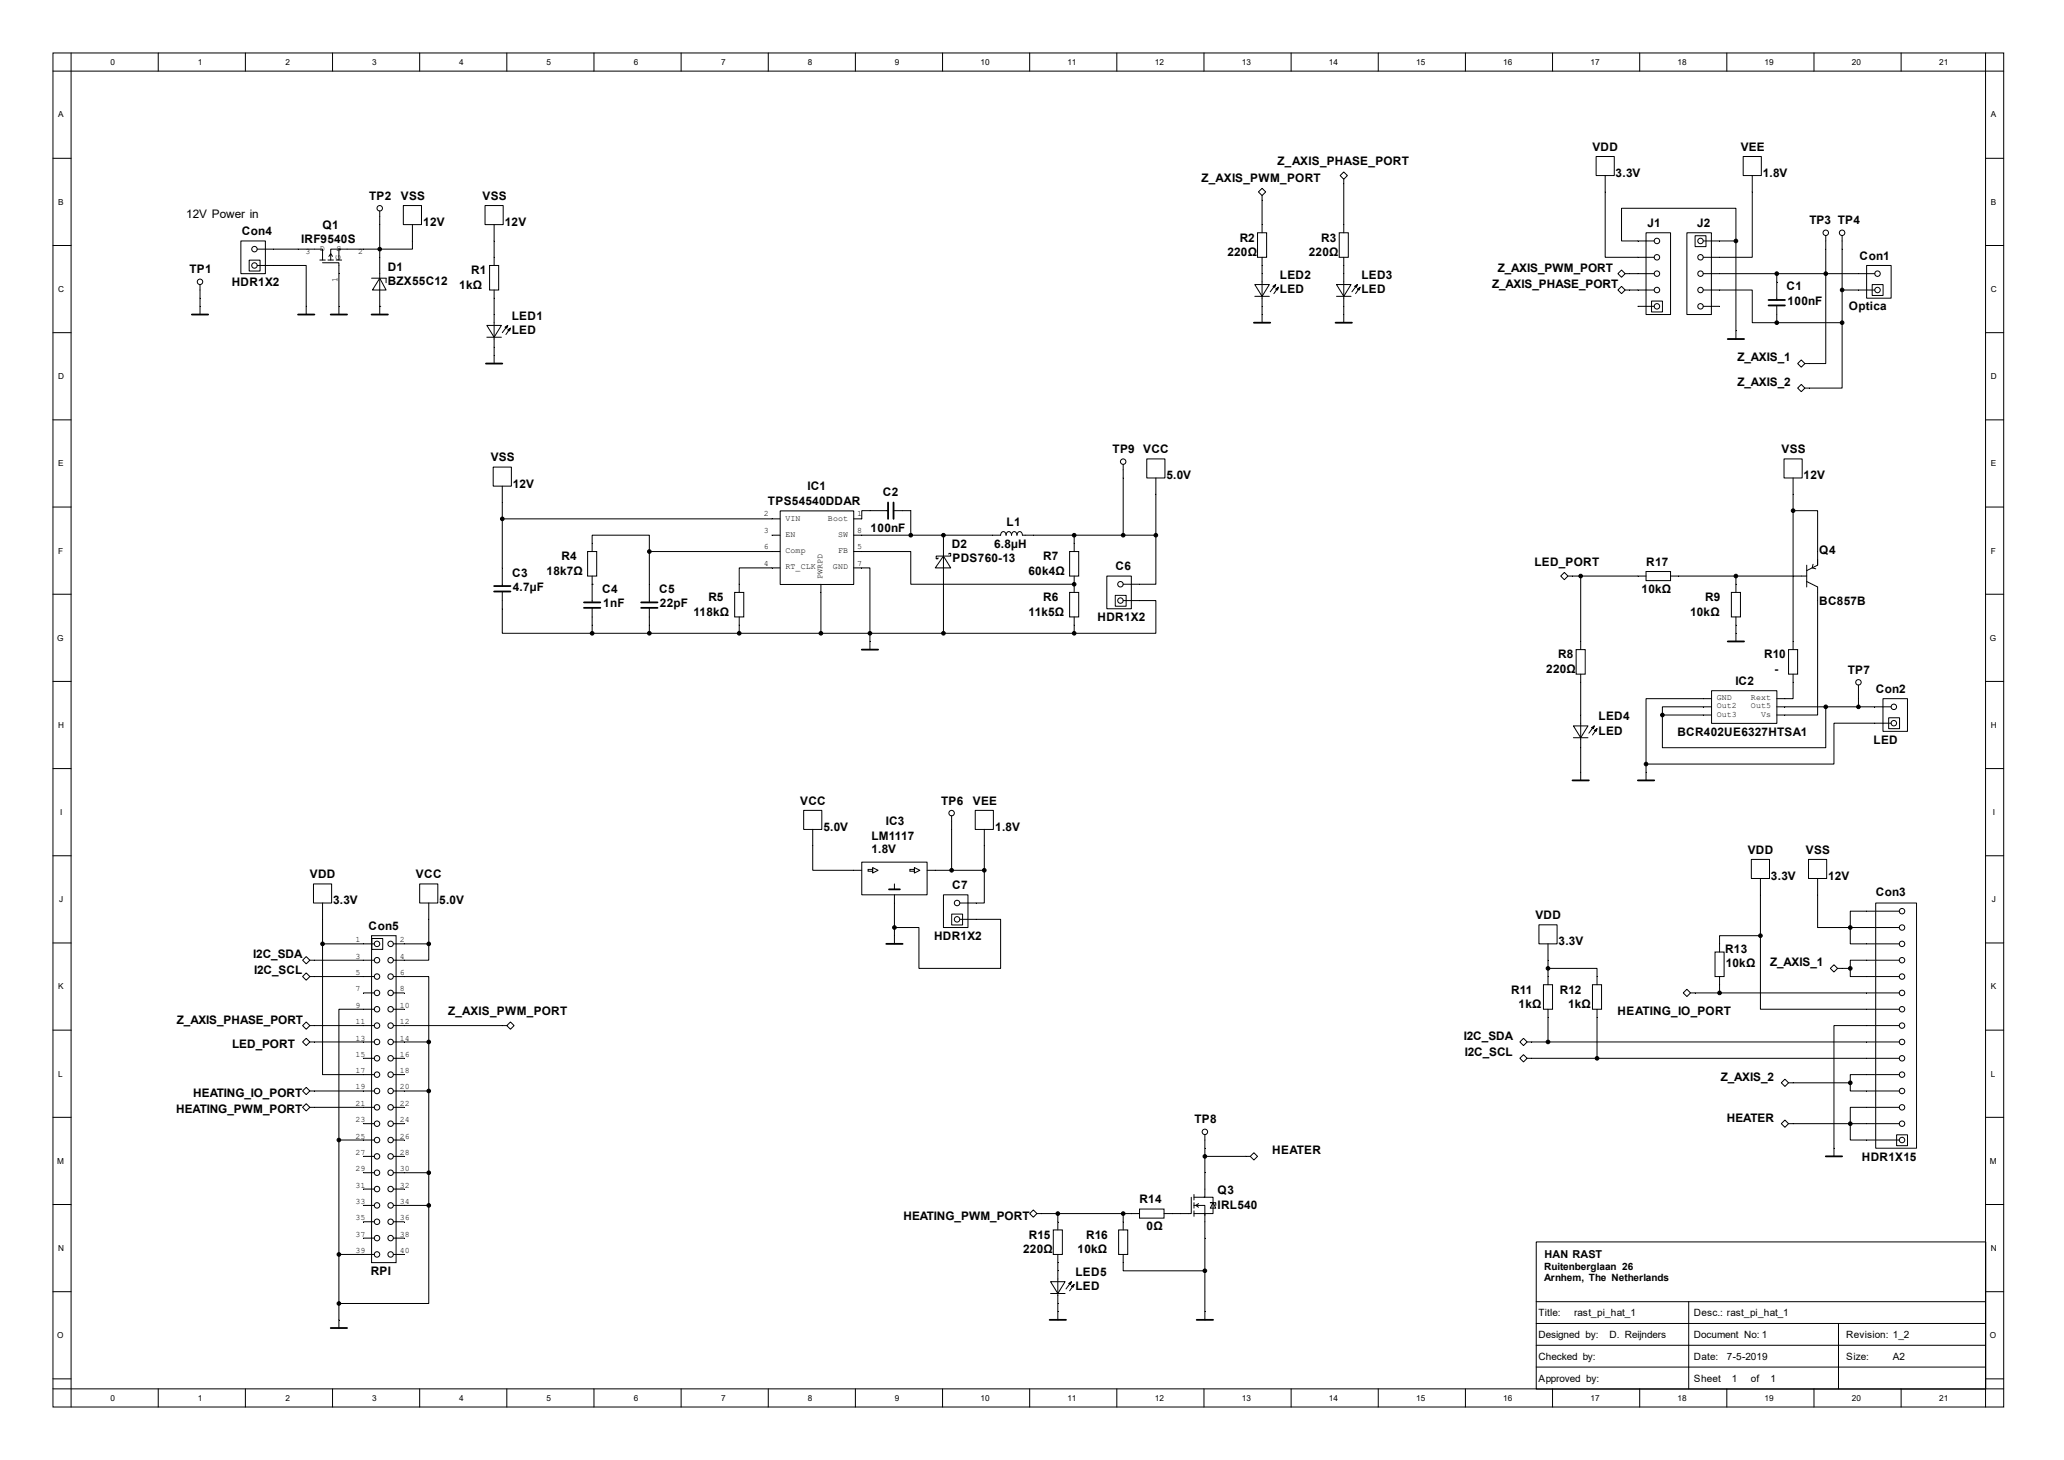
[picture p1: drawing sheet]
<svg xmlns="http://www.w3.org/2000/svg" width="297mm" height="210mm" viewBox="0 0 297 210" stroke-linecap="round" stroke-linejoin="round" font-family="sans-serif">
<g fill="none" stroke="#000" stroke-width=".14">
<path d="M7.6 7.6h280.7v194.8h-280.7zM7.6 10.2h280.7M10.2 7.6v194.8M22.8 7.6v2.6M35.3 7.6v2.6M47.9 7.6v2.6M60.4 7.6v2.6M72.9 7.6v2.6M85.5 7.6v2.6M98 7.6v2.6M110.6 7.6v2.6M123.1 7.6v2.6"/>
<path d="M135.6 7.6v2.6M148.2 7.6v2.6M160.7 7.6v2.6M173.3 7.6v2.6M185.8 7.6v2.6M198.3 7.6v2.6M210.9 7.6v2.6M223.4 7.6v2.6M236 7.6v2.6M248.5 7.6v2.6M261 7.6v2.6M273.6 7.6v2.6"/>
<path d="M285.7 7.6v194.8M7.6 22.8h2.6M7.6 35.3h2.6M34.7 34.7h3.5v4.7h-3.5zM35.9 37.4h1.5v1.6h-1.5zM37 38.2h7.1v7M37 35.8h9.4v1.6M46 37.4h.8M46.4 37.8h2.4v7.4M47.2 37.4h.8M47.3 36.9l.3-.4 .3 .4M48.4 37.4h.8"/>
<path d="M49 35.8h-1.4v1.6M54.6 30.4v14.8M58 29.6h2.7v2.7h-2.7zM59.3 32.3v3.5h-10.5v1.6M69.8 29.6h2.6v2.7h-2.6zM70.5 38.2h1.3v3.5h-1.3zM71.1 32.3v5.9M181 33.5h1.3v3.5h-1.3zM181.1 27.6l.5-.5 .5 .5-.5 .5zM181.6 28.1v5.4M181.6 37v9.4M192.7 33.5h1.3v3.5h-1.3z"/>
<path d="M192.8 25.3l.6-.6 .5 .6-.5 .5zM193.4 25.8v7.7M193.4 37v9.4M229.7 22.5h2.6v2.8h-2.6zM231 25.3v11.7h7M233.3 38.8l.6 .6-.6 .5-.5-.5zM233.9 39.4h4.1M236.9 33.5h3.5v11.7h-3.5zM238 34.7h-4.7v-4.7h16.5v4.7M242.7 33.5h3.6v11.7h-3.6zM243.9 33.9h1.6v1.6h-1.6zM245.1 34.7h4.7"/>
<path d="M245.1 39.4h24.7M249.8 34.7v14.1M250.8 22.5h2.7v2.8h-2.7zM252.2 25.3v11.7h-7.1M255.7 39.4v3.8M262.7 33.9v18.4h-3M265.1 33.9v12.5M268.6 38.2h3.5v4.7h-3.5zM285.7 22.8h2.6M285.7 35.3h2.6M7.6 47.9h2.6M28.8 40.9v4.3"/>
<path d="M53.5 40h2.1v.7M54.6 40l1 1.7h-2zM54.6 44.1h.1M70.1 46.8h2l-1 1.7zM70.1 48.5h2M71.1 41.7v10.6M73.1 46.8l-.8 1.1M73.5 47.2l-.7 .9M180.6 40.9h2.1l-1.1 1.7zM180.6 42.6h2.1M183.6 40.9l-.8 1.1M184 41.3l-.7 .9"/>
<path d="M192.3 40.9h2.1l-1 1.7zM192.3 42.6h2.1M195.3 40.9l-.8 1.1M195.7 41.3l-.6 .9M233.3 41.2l.6 .5-.6 .5-.5-.5zM233.9 41.7h4.1M235.7 44.1h2.3M237.7 43.3h1.5v1.6h-1.5zM245.1 41.7h7.1v4.7h3.5M245.1 44.1h2.3M255.7 43.9v2.5M255.7 46.4h9.4"/>
<path d="M259.2 51.8l.5 .5-.5 .5-.5-.5zM259.2 55.3l.5 .5-.5 .5-.5-.5zM265.1 46.4v9.4h-5.4M265.1 41.7h4.7M269.4 40.9h1.6v1.6h-1.6zM285.7 47.9h2.6M7.6 60.4h2.6M7.6 72.9h2.6M71 67.2h2.6v2.7h-2.6zM72.3 74.6h39.9M72.3 69.9v14.4M84.6 79.3h1.3v3.6h-1.3z"/>
<path d="M85.2 79.3v-2.3h8.2v2.3M93.4 79.3h18.8M93.4 79.3v7.4M111.1 77h1.1M112.3 73.5h10.6v10.6h-10.6zM122.8 77h21.2l.2-.5h.2h.2l.2 .5v-.3l.4-.2 .3 .2 .1 .3v-.3l.4-.2h.2l.1 .5 .2-.5h.2h.2l.2 .5h19.2M122.8 79.3h8.3v4.7h23.5M127.8 73.5h-3.8v1.1h-1.2M128.6 73.5h2.5v3.5M135.8 80l1 1.7h-2.2zM135.8 77v14.1M136.5 79.7v-.1h.3v.4h-2.1v.4h.3v-.1"/>
<path d="M153.9 79.3h1.3v3.6h-1.3zM154.6 77v2.3M161.6 66.8v10.2M165 66h2.6v2.8h-2.6zM166.3 77v7h-4.7M166.3 68.8v8.2M256.7 66h2.6v2.8h-2.6zM258 73.5h3.6v7.8M258 68.8v24.6M285.7 60.4h2.6M285.7 72.9h2.6M7.6 85.5h2.6"/>
<path d="M7.6 98h2.6M72.3 85.1v6h12.9M85.2 84h.1M85.2 82.9v3.8M85.2 87.4v3.7M85.2 91.1h69.4M93.4 87.4v3.7M105.7 85.2h1.3v3.5h-1.3zM106.4 88.7v2.4M112.2 81.7h-5.8v3.5M118.1 84v7.1M122.8 81.7h2.4v11.7"/>
<path d="M153.9 85.2h1.3v3.5h-1.3zM154.6 82.9v2.3M154.6 88.7v2.4M159.3 82.9h3.5v4.7h-3.5zM160.5 85.6h1.6v1.6h-1.6zM161.6 86.4h4.7v4.7h-11.7M224.6 82.9l.5-.6 .5 .6-.5 .5zM225.6 82.9h11.3M226.8 93.4h1.3v3.6h-1.3zM227.5 82.9v10.5M227.5 97v15.3M236.9 82.2h3.5v1.3h-3.5z"/>
<path d="M240.4 82.9h19.6M246.3 99.4h9.4v4.7h-9.4zM249.1 85.2h1.4v3.5h-1.4zM249.8 82.9v2.3M249.8 88.7v3.6M257.4 93.4h1.3v3.6h-1.3zM258 97v3.5h-2.3M260 83.6l1.6 .8v18.5h-5.9M260 81.3v3.1M260.9 81.2l-.1 .5 .5 .1M261.6 80.5v.8l-1.6 .8M267.4 98.5v3.2"/>
<path d="M285.7 85.5h2.6M285.7 98h2.6M7.6 110.6h2.6M115.6 116.6h2.7v2.7h-2.7zM117 119.3v5.9h7M136.9 117.4v7.8M140.3 116.6h2.6v2.7h-2.6zM141.6 119.3v5.9M226.4 104.4h2.1l-1 1.7zM226.4 106.1h2.1M229.4 104.4l-.8 1.1M229.8 104.8l-.6 .9"/>
<path d="M236.9 109.9v2.4M239.2 102.9h7.1M246.3 101.7h-7.1v1.2M246.3 100.5h-9.4v9.4M255.7 101.7h16.4M262.7 101.7v5.9h-23.5v-4.7M271 100.5h3.5v4.7h-3.5zM271.8 103.3h1.5v1.5h-1.5zM272.1 104h-8.2v5.9h-27M285.7 110.6h2.6M7.6 123.1h2.6M7.6 135.6h2.6"/>
<path d="M43.5 138.1l.6-.5 .5 .5-.5 .5zM44.1 140l.5 .5-.5 .5-.6-.5zM44.6 138.1h9.3M45.1 127.2h2.6v2.7h-2.6zM46.4 135.8v18.8h7.5M46.4 135.8h7.5M46.4 129.9v5.9M53.5 134.6h3.5v47h-3.5zM53.5 135h1.6v1.6h-1.6zM56.6 135.8h5.1M60.4 127.2h2.6v2.7h-2.6zM61.7 135.8v2.3h-5.1"/>
<path d="M61.7 129.9v5.9M124 124h9.4v4.7h-9.4zM124.9 125.1h.7v.2h-.7zM125.6 124.8l.8 .4-.8 .4zM128.7 127.2v.7M128.7 128.7v7.1M130.9 125.1h.7v.2h-.7zM131.6 124.8l.8 .4-.8 .4zM133.4 125.2h8.2M135.8 128.7h3.5v4.7h-3.5zM136.9 131.5h1.6v1.6h-1.6zM138.1 132.2h5.9v7.1h-11.8v-5.9h-3.5"/>
<path d="M141.6 125.2v4.7h-3.5M221.5 133h2.6v2.8h-2.6zM222.8 139.3h7v2.3M222.8 135.8v5.8M246.8 136.9h1.3v3.6h-1.3zM252 123.6h2.6v2.8h-2.6zM253.3 134.6v10.6h16.5M253.3 134.6h-5.9v2.3M253.3 126.4v8.2M260.2 123.6h2.7v2.8h-2.7zM261.6 126.4v7h4.7M263.9 138.8l.5 .5-.5 .5-.5-.5z"/>
<path d="M264.4 139.3h1.9M266.3 133.4v2.4h3.5M266.3 139.3v1.2h3.5M266.3 133.4h3.5M269.8 131.1h-3.5v2.3M269.8 138.1h-3.5v1.2M269.9 129.9h5.9v35.3h-5.9zM269.9 138.1h3.4M269.9 135.8h3.4M269.9 133.4h3.4M269.9 131.1h3.4M285.7 123.1h2.6"/>
<path d="M285.7 135.6h2.6M7.6 148.2h2.6M44.1 147l.5 .5-.5 .6-.6-.6zM44.1 158.8l.5 .5-.5 .5-.6-.5zM44.1 156.4l.5 .5-.5 .6-.6-.6zM44.1 149.4l.5 .5-.5 .5-.6-.5zM44.6 149.9h9.3M44.6 159.3h9.3M44.6 156.9h9.3M44.6 147.5h9.3M44.6 140.5h9.3M52.3 142.8h1.6"/>
<path d="M52.3 152.2h1.6M53.9 145.2h-5.1v18.8M56.6 140.5h5.1v9.4M56.6 142.8h1.6M56.6 149.9h5.1M56.6 152.2h1.6M56.6 159.3h1.6M56.6 156.9h5.1M56.6 154.6h1.6M56.6 147.5h16.3M56.6 145.2h1.6M61.7 149.9v23.5"/>
<path d="M73.5 147l.5 .5-.5 .6-.6-.6zM219.2 149.4l.6 .5-.6 .5-.5-.5zM219.2 151.7l.6 .5-.6 .6-.5-.6zM219.8 149.9h50M219.8 152.2h50M222.1 141.6h1.3v3.6h-1.3zM222.8 145.2v4.7M229.2 141.6h1.3v3.6h-1.3zM229.8 145.2v7M242.2 142.8l.5-.5 .6 .5-.6 .5zM243.3 142.8h26.5M247.4 140.5v2.3"/>
<path d="M256.9 155.2l.5 .6-.5 .5-.6-.5zM257.4 155.8h8.9M266.3 155.8v1.1h3.5M269.8 154.6h-3.5v1.2M269.8 147.5h-5.9v18.8M269.8 159.3h-3.5v4.7h3.5M269.9 142.8h3.4M269.9 149.9h3.4M269.9 152.2h3.4M269.9 159.3h3.4M269.9 156.9h3.4M269.9 154.6h3.4"/>
<path d="M269.9 147.5h3.4M269.9 145.2h3.4M269.9 140.5h3.4M285.7 148.2h2.6M7.6 160.7h2.6M7.6 173.3h2.6M48.8 164h5.1M48.8 164v27M52.3 161.6h1.6M52.3 166.3h1.6M52.3 178.1h1.6M52.3 175.7h1.6"/>
<path d="M52.3 173.4h1.6M52.3 171h1.6M52.3 168.7h1.6M56.6 161.6h1.6M56.6 164h1.6M56.6 166.3h1.6M56.6 178.1h1.6M56.6 175.7h1.6M56.6 173.4h5.1M56.6 171h1.6M56.6 168.7h5.1M61.7 173.4v14.1h-12.9"/>
<path d="M148.2 174.6l.5-.6 .5 .6-.5 .5zM149.2 174.6h14.8M151.6 176.9h1.3v3.5h-1.3zM152.2 174.6v2.3M161 176.9h1.3v3.5h-1.3zM161.6 174.6v2.3M164 173.9h3.5v1.3h-3.5zM171.4 172.2v2.4h-3.9M171.8 173.4h1.6v1.4M171.8 174.6h1.6v15.3M171.8 171.8v.8M171.8 173v.8"/>
<path d="M171.8 174.2v.8M172.5 173.1l-.4 .3 .4 .3M173.3 172.2h1.3v2.4h-1.3M173.4 163.2v9h-1.6M173.4 166.3h6.5M174.3 173h-.1h.8v.4M174.6 173l.4 .8h-.8zM180.4 165.8l.6 .5-.6 .6-.5-.6zM221.1 178.6h64.6v21.2h-64.6zM256.3 161.6l.6-.5 .5 .5-.5 .6zM257.4 161.6h12.4M269.9 161.6h3.4"/>
<path d="M269.9 164h3.4M272.9 163.2h1.6v1.6h-1.6zM285.7 160.7h2.6M285.7 173.3h2.6M7.6 185.8h2.6M7.6 198.3h2.6M7.6 199.8h280.7M22.8 199.8v2.6M35.3 199.8v2.6M47.9 199.8v2.6M48.8 180.4h5.1M56.6 180.4h1.6"/>
<path d="M60.4 199.8v2.6M72.9 199.8v2.6M85.5 199.8v2.6M98 199.8v2.6M110.6 199.8v2.6M123.1 199.8v2.6M135.6 199.8v2.6M148.2 199.8v2.6M151.2 184.4h2.1l-1.1 1.7zM151.2 186.1h2.1M152.2 180.4v9.5M154.2 184.4l-.8 1"/>
<path d="M154.6 184.8l-.7 .9M160.7 199.8v2.6M161.6 180.4v2.4h11.8M173.3 199.8v2.6M185.8 199.8v2.6M198.3 199.8v2.6M210.9 199.8v2.6M221.1 187.2h64.6M221.1 190.4h64.6M221.1 193.5h64.6M221.1 196.6h64.6M223.4 199.8v2.6"/>
<path d="M236 199.8v2.6M243 187.2v12.6M248.5 199.8v2.6M261 199.8v2.6M264.6 190.4v9.4M273.6 199.8v2.6M285.7 185.8h2.6M285.7 198.3h2.6"/>
<circle cx="36.6" cy="38.2" r=".39"/>
<circle cx="36.6" cy="35.8" r=".39"/>
<circle cx="54.6" cy="30" r=".39"/>
<circle cx="238.4" cy="39.4" r=".39"/>
<circle cx="238.4" cy="37" r=".39"/>
<circle cx="238.4" cy="34.7" r=".39"/>
<circle cx="244.7" cy="34.7" r=".39"/>
<circle cx="244.7" cy="37" r=".39"/>
<circle cx="244.7" cy="39.4" r=".39"/>
<circle cx="262.7" cy="33.5" r=".39"/>
<circle cx="265.1" cy="33.5" r=".39"/>
<circle cx="270.2" cy="39.4" r=".39"/>
<circle cx="28.8" cy="40.5" r=".39"/>
<circle cx="238.4" cy="41.7" r=".39"/>
<circle cx="238.4" cy="44.1" r=".39"/>
<circle cx="244.7" cy="44.1" r=".39"/>
<circle cx="244.7" cy="41.7" r=".39"/>
<circle cx="270.2" cy="41.7" r=".39"/>
<circle cx="161.6" cy="66.4" r=".39"/>
<circle cx="161.2" cy="86.4" r=".39"/>
<circle cx="161.2" cy="84" r=".39"/>
<circle cx="267.4" cy="98.1" r=".39"/>
<circle cx="136.9" cy="117" r=".39"/>
<circle cx="272.5" cy="101.7" r=".39"/>
<circle cx="272.5" cy="104" r=".39"/>
<circle cx="54.3" cy="135.8" r=".39"/>
<circle cx="54.3" cy="138.1" r=".39"/>
<circle cx="56.2" cy="138.1" r=".39"/>
<circle cx="56.2" cy="135.8" r=".39"/>
<circle cx="137.7" cy="132.2" r=".39"/>
<circle cx="137.7" cy="129.9" r=".39"/>
<circle cx="273.7" cy="135.8" r=".39"/>
<circle cx="273.7" cy="133.4" r=".39"/>
<circle cx="273.7" cy="138.1" r=".39"/>
<circle cx="273.7" cy="131.1" r=".39"/>
<circle cx="54.3" cy="152.2" r=".39"/>
<circle cx="54.3" cy="154.6" r=".39"/>
<circle cx="54.3" cy="145.2" r=".39"/>
<circle cx="54.3" cy="149.9" r=".39"/>
<circle cx="54.3" cy="159.3" r=".39"/>
<circle cx="54.3" cy="142.8" r=".39"/>
<circle cx="54.3" cy="140.5" r=".39"/>
<circle cx="54.3" cy="147.5" r=".39"/>
<circle cx="54.3" cy="156.9" r=".39"/>
<circle cx="56.2" cy="145.2" r=".39"/>
<circle cx="56.2" cy="142.8" r=".39"/>
<circle cx="56.2" cy="147.5" r=".39"/>
<circle cx="56.2" cy="152.2" r=".39"/>
<circle cx="56.2" cy="159.3" r=".39"/>
<circle cx="56.2" cy="140.5" r=".39"/>
<circle cx="56.2" cy="154.6" r=".39"/>
<circle cx="56.2" cy="156.9" r=".39"/>
<circle cx="56.2" cy="149.9" r=".39"/>
<circle cx="273.7" cy="147.5" r=".39"/>
<circle cx="273.7" cy="156.9" r=".39"/>
<circle cx="273.7" cy="152.2" r=".39"/>
<circle cx="273.7" cy="142.8" r=".39"/>
<circle cx="273.7" cy="154.6" r=".39"/>
<circle cx="273.7" cy="159.3" r=".39"/>
<circle cx="273.7" cy="149.9" r=".39"/>
<circle cx="273.7" cy="145.2" r=".39"/>
<circle cx="273.7" cy="140.5" r=".39"/>
<circle cx="54.3" cy="178.1" r=".39"/>
<circle cx="54.3" cy="164" r=".39"/>
<circle cx="54.3" cy="175.7" r=".39"/>
<circle cx="54.3" cy="168.7" r=".39"/>
<circle cx="54.3" cy="171" r=".39"/>
<circle cx="54.3" cy="173.4" r=".39"/>
<circle cx="54.3" cy="161.6" r=".39"/>
<circle cx="54.3" cy="166.3" r=".39"/>
<circle cx="56.2" cy="164" r=".39"/>
<circle cx="56.2" cy="171" r=".39"/>
<circle cx="56.2" cy="178.1" r=".39"/>
<circle cx="56.2" cy="161.6" r=".39"/>
<circle cx="56.2" cy="175.7" r=".39"/>
<circle cx="56.2" cy="168.7" r=".39"/>
<circle cx="56.2" cy="173.4" r=".39"/>
<circle cx="56.2" cy="166.3" r=".39"/>
<circle cx="173.4" cy="162.8" r=".39"/>
<circle cx="273.7" cy="161.6" r=".39"/>
<circle cx="273.7" cy="164" r=".39"/>
<circle cx="54.3" cy="180.4" r=".39"/>
<circle cx="56.2" cy="180.4" r=".39"/>
</g>
<g fill="none" stroke="#000" stroke-width=".26">
<path d="M27.6 45.2h2.4M42.9 45.2h2.3M47.6 45.2h2.3M53.5 45.2h2.3M69.9 52.3h2.4M180.4 46.4h2.4M192.2 46.4h2.3M248.6 48.8h2.4M254.5 43.2h2.4M254.5 43.9h2.4M127.8 72.3v2.3M128.6 72.3v2.3"/>
<path d="M71.1 84.3h2.4M71.1 85.1h2.4M84 86.7h2.4M84 87.4h2.4M92.3 86.7h2.3M92.3 87.4h2.3M124 93.4h2.4M248.6 92.3h2.4M226.3 112.3h2.3M235.7 112.3h2.3M127.5 135.8h2.4M127.9 127.9h1.6"/>
<path d="M262.7 166.3h2.4M47.6 191h2.3M151 189.9h2.4M172.2 189.9h2.4"/>
</g>
<g fill="#000" stroke="#000" stroke-width=".14">
<path d="M72.7 47.1l.4-.3-.2 .4zM73.1 47.5l.4-.3-.2 .4zM183.2 41.2l.4-.3-.2 .4zM183.6 41.6l.4-.3-.2 .4zM194.9 41.2l.4-.3-.1 .4zM195.3 41.6l.4-.3-.1 .4zM229 104.7l.4-.3-.1 .4zM229.4 105.1l.4-.3-.1 .4zM153.8 184.6l.4-.2-.1 .4zM154.2 185l.4-.2-.2 .4z"/>
<circle cx="54.6" cy="35.8" r=".26"/>
<circle cx="249.8" cy="34.7" r=".26"/>
<circle cx="255.7" cy="39.4" r=".26"/>
<circle cx="262.7" cy="39.4" r=".26"/>
<circle cx="255.7" cy="46.4" r=".26"/>
<circle cx="265.1" cy="41.7" r=".26"/>
<circle cx="265.1" cy="46.4" r=".26"/>
<circle cx="72.3" cy="74.6" r=".26"/>
<circle cx="93.4" cy="79.3" r=".26"/>
<circle cx="131.1" cy="77" r=".26"/>
<circle cx="135.8" cy="77" r=".26"/>
<circle cx="154.6" cy="77" r=".26"/>
<circle cx="161.6" cy="77" r=".26"/>
<circle cx="166.3" cy="77" r=".26"/>
<circle cx="258" cy="73.5" r=".26"/>
<circle cx="85.2" cy="91.1" r=".26"/>
<circle cx="93.4" cy="91.1" r=".26"/>
<circle cx="106.4" cy="91.1" r=".26"/>
<circle cx="118.1" cy="91.1" r=".26"/>
<circle cx="125.2" cy="91.1" r=".26"/>
<circle cx="135.8" cy="91.1" r=".26"/>
<circle cx="154.6" cy="91.1" r=".26"/>
<circle cx="154.6" cy="84" r=".26"/>
<circle cx="227.5" cy="82.9" r=".26"/>
<circle cx="249.8" cy="82.9" r=".26"/>
<circle cx="236.9" cy="109.9" r=".26"/>
<circle cx="239.2" cy="102.9" r=".26"/>
<circle cx="262.7" cy="101.7" r=".26"/>
<circle cx="267.4" cy="101.7" r=".26"/>
<circle cx="46.4" cy="135.8" r=".26"/>
<circle cx="61.7" cy="135.8" r=".26"/>
<circle cx="128.7" cy="133.4" r=".26"/>
<circle cx="136.9" cy="125.2" r=".26"/>
<circle cx="141.6" cy="125.2" r=".26"/>
<circle cx="222.8" cy="139.3" r=".26"/>
<circle cx="253.3" cy="134.6" r=".26"/>
<circle cx="266.3" cy="133.4" r=".26"/>
<circle cx="266.3" cy="139.3" r=".26"/>
<circle cx="61.7" cy="149.9" r=".26"/>
<circle cx="61.7" cy="156.9" r=".26"/>
<circle cx="222.8" cy="149.9" r=".26"/>
<circle cx="229.8" cy="152.2" r=".26"/>
<circle cx="247.4" cy="142.8" r=".26"/>
<circle cx="266.3" cy="155.8" r=".26"/>
<circle cx="48.8" cy="164" r=".26"/>
<circle cx="61.7" cy="168.7" r=".26"/>
<circle cx="61.7" cy="173.4" r=".26"/>
<circle cx="152.2" cy="174.6" r=".26"/>
<circle cx="161.6" cy="174.6" r=".26"/>
<circle cx="173.4" cy="166.3" r=".26"/>
<circle cx="266.3" cy="161.6" r=".26"/>
<circle cx="48.8" cy="187.5" r=".26"/>
<circle cx="48.8" cy="180.4" r=".26"/>
<circle cx="173.4" cy="182.8" r=".26"/>
</g>
<g font-size="1.7">
<text x="183.8" y="23.8">Z_AXIS_PHASE_PORT</text>
<text x="229.2" y="21.7">VDD</text>
<text x="250.5" y="21.7">VEE</text>
<text x="53.1" y="28.7">TP2</text>
<text x="57.7" y="28.7">VSS</text>
<text x="69.4" y="28.7">VSS</text>
<text x="172.9" y="26.1">Z_AXIS_PWM_PORT</text>
<text x="232.5" y="25.5">3.3V</text>
<text x="253.7" y="25.5">1.8V</text>
<text x="26.8" y="31.4">12V Power in</text>
<text x="34.8" y="33.8">Con4</text>
<text x="43.3" y="35">IRF9540S</text>
<text x="46.4" y="32.9">Q1</text>
<text x="60.9" y="32.5">12V</text>
<text x="72.6" y="32.5">12V</text>
<text x="178.4" y="34.8">R2</text>
<text x="190.1" y="34.8">R3</text>
<text x="237.1" y="32.6">J1</text>
<text x="244.2" y="32.6">J2</text>
<text x="260.4" y="32.3">TP3 TP4</text>
<text x="27.3" y="39.3">TP1</text>
<text x="33.4" y="41.1">HDR1X2</text>
<text x="55.8" y="38.9">D1</text>
<text x="55.8" y="41">BZX55C12</text>
<text x="66.1" y="41.5">1kΩ</text>
<text x="67.8" y="39.5">R1</text>
<text x="176.6" y="36.8">220Ω</text>
<text x="184.2" y="40.1">LED2</text>
<text x="188.3" y="36.8">220Ω</text>
<text x="195.9" y="40.1">LED3</text>
<text x="214.7" y="41.4">Z_AXIS_PHASE_PORT</text>
<text x="215.5" y="39.1">Z_AXIS_PWM_PORT</text>
<text x="257.1" y="41.8">C1</text>
<text x="267.6" y="37.4">Con1</text>
<text x="73.7" y="46">LED1</text>
<text x="184.2" y="42.2">LED</text>
<text x="195.9" y="42.2">LED</text>
<text x="257.2" y="43.9">100nF</text>
<text x="266.1" y="44.7">Optica</text>
<text x="73.7" y="48.1">LED</text>
<text x="250" y="52">Z_AXIS_1</text>
<text x="250" y="55.5">Z_AXIS_2</text>
<text x="160.1" y="65.2">TP9</text>
<text x="164.5" y="65.2">VCC</text>
<text x="256.4" y="65.2">VSS</text>
<text x="70.6" y="66.4">VSS</text>
<text x="73.8" y="70.1">12V</text>
<text x="116.2" y="70.5">IC1</text>
<text x="127" y="71.3">C2</text>
<text x="167.9" y="69">5.0V</text>
<text x="259.5" y="69">12V</text>
<text x="110.5" y="72.6">TPS54540DDAR</text>
<text x="125.3" y="76.5">100nF</text>
<text x="144.8" y="75.6">L1</text>
<text x="73.7" y="83">C3</text>
<text x="78.7" y="82.7">18k7Ω</text>
<text x="80.8" y="80.6">R4</text>
<text x="136.9" y="78.8">D2</text>
<text x="137.1" y="80.9">PDS760-13</text>
<text x="143" y="78.8">6.8µH</text>
<text x="148" y="82.7">60k4Ω</text>
<text x="150.1" y="80.6">R7</text>
<text x="160.5" y="82">C6</text>
<text x="220.8" y="81.4">LED_PORT</text>
<text x="236.9" y="81.4">R17</text>
<text x="261.8" y="79.7">Q4</text>
<text x="73.8" y="85">4.7µF</text>
<text x="86.7" y="85.3">C4</text>
<text x="86.8" y="87.4">1nF</text>
<text x="94.9" y="85.3">C5</text>
<text x="95" y="87.4">22pF</text>
<text x="99.8" y="88.6">118kΩ</text>
<text x="101.9" y="86.5">R5</text>
<text x="148" y="88.6">11k5Ω</text>
<text x="150.1" y="86.5">R6</text>
<text x="157.9" y="89.4">HDR1X2</text>
<text x="236.2" y="85.3">10kΩ</text>
<text x="243.2" y="88.6">10kΩ</text>
<text x="245.4" y="86.5">R9</text>
<text x="261.8" y="87">BC857B</text>
<text x="224.2" y="94.7">R8</text>
<text x="253.9" y="94.7">R10</text>
<text x="222.5" y="96.8">220Ω</text>
<text x="249.7" y="98.5">IC2</text>
<text x="255.4" y="96.8">-</text>
<text x="265.9" y="96.9">TP7</text>
<text x="269.9" y="99.7">Con2</text>
<text x="230" y="103.6">LED4</text>
<text x="230" y="105.7">LED</text>
<text x="241.4" y="105.8">BCR402UE6327HTSA1</text>
<text x="269.6" y="107">LED</text>
<text x="115.1" y="115.7">VCC</text>
<text x="118.5" y="119.5">5.0V</text>
<text x="127.5" y="118.7">IC3</text>
<text x="135.4" y="115.7">TP6</text>
<text x="140" y="115.7">VEE</text>
<text x="143.2" y="119.5">1.8V</text>
<text x="125.4" y="120.8">LM1117</text>
<text x="125.4" y="122.8">1.8V</text>
<text x="251.5" y="122.8">VDD</text>
<text x="259.9" y="122.8">VSS</text>
<text x="44.6" y="126.3">VDD</text>
<text x="47.9" y="130.1">3.3V</text>
<text x="59.9" y="126.3">VCC</text>
<text x="63.2" y="130.1">5.0V</text>
<text x="137" y="127.9">C7</text>
<text x="254.8" y="126.6">3.3V</text>
<text x="263.1" y="126.6">12V</text>
<text x="269.9" y="128.9">Con3</text>
<text x="36.4" y="137.8">I2C_SDA</text>
<text x="53" y="133.8">Con5</text>
<text x="134.4" y="135.2">HDR1X2</text>
<text x="220.9" y="132.2">VDD</text>
<text x="224.3" y="136">3.3V</text>
<text x="248.2" y="137">R13</text>
<text x="36.6" y="140.2">I2C_SCL</text>
<text x="217.5" y="142.9">R11</text>
<text x="224.5" y="142.9">R12</text>
<text x="248.3" y="139.1">10kΩ</text>
<text x="254.7" y="139">Z_AXIS_1</text>
<text x="25.4" y="147.2">Z_AXIS_PHASE_PORT</text>
<text x="64.5" y="146">Z_AXIS_PWM_PORT</text>
<text x="210.7" y="149.6">I2C_SDA</text>
<text x="218.5" y="145">1kΩ</text>
<text x="225.6" y="145">1kΩ</text>
<text x="232.7" y="146">HEATING_IO_PORT</text>
<text x="33.4" y="150.7">LED_PORT</text>
<text x="210.8" y="151.9">I2C_SCL</text>
<text x="247.6" y="155.4">Z_AXIS_2</text>
<text x="25.4" y="160.1">HEATING_PWM_PORT</text>
<text x="27.8" y="157.8">HEATING_IO_PORT</text>
<text x="171.9" y="161.6">TP8</text>
<text x="248.5" y="161.3">HEATER</text>
<text x="183" y="166">HEATER</text>
<text x="267.9" y="167">HDR1X15</text>
<text x="164" y="173.1">R14</text>
<text x="175.2" y="171.8">Q3</text>
<text x="175.2" y="173.9">IRL540</text>
<text x="130" y="175.4">HEATING_PWM_PORT</text>
<text x="148" y="178.2">R15</text>
<text x="156.3" y="178.2">R16</text>
<text x="165" y="177">0Ω</text>
<text x="53.3" y="183.4">RPI</text>
<text x="147.2" y="180.3">220Ω</text>
<text x="154.8" y="183.6">LED5</text>
<text x="154.8" y="185.6">LED</text>
<text x="155.1" y="180.3">10kΩ</text>
</g>
<text font-size="1.6" x="222.2" y="181">HAN RAST</text>
<g font-size="1.4">
<text x="222.2" y="182.7">Ruitenberglaan 26</text>
<text x="222.2" y="184.2">Arnhem, The Netherlands</text>
<text x="221.4" y="189.4">Title:</text>
<text x="226.5" y="189.4">rast_pi_hat_1</text>
<text x="243.8" y="189.4">Desc.: rast_pi_hat_1</text>
<text x="221.4" y="192.5">Designed by:</text>
<text x="221.4" y="195.6">Checked by:</text>
<text x="231.6" y="192.5">D. Reijnders</text>
<text x="243.8" y="192.5">Document No: 1</text>
<text x="243.8" y="195.6">Date:</text>
<text x="248.5" y="195.6">7-5-2019</text>
<text x="265.7" y="192.5">Revision: 1_2</text>
<text x="265.7" y="195.6">Size:</text>
<text x="272.4" y="195.6">A2</text>
<text x="221.4" y="198.8">Approved by:</text>
<text x="243.8" y="198.8">Sheet</text>
<text x="249.2" y="198.8">1</text>
<text x="252" y="198.8">of</text>
<text x="254.8" y="198.8">1</text>
</g>
<g font-size="1.2">
<text x="15.9" y="9.3">0</text>
<text x="28.5" y="9.3">1</text>
<text x="41.1" y="9.3">2</text>
<text x="53.6" y="9.3">3</text>
<text x="66.1" y="9.3">4</text>
<text x="78.7" y="9.3">5</text>
<text x="91.2" y="9.3">6</text>
<text x="103.8" y="9.3">7</text>
<text x="116.2" y="9.3">8</text>
<text x="128.8" y="9.3">9</text>
<text x="141.1" y="9.3">10</text>
<text x="153.6" y="9.3">11</text>
<text x="166.2" y="9.3">12</text>
<text x="178.7" y="9.3">13</text>
<text x="191.2" y="9.3">14</text>
<text x="203.8" y="9.3">15</text>
<text x="216.3" y="9.3">16</text>
<text x="228.9" y="9.3">17</text>
<text x="241.4" y="9.3">18</text>
<text x="253.9" y="9.3">19</text>
<text x="266.5" y="9.3">20</text>
<text x="279.1" y="9.3">21</text>
<text x="8.4" y="16.9">A</text>
<text x="286.5" y="16.9">A</text>
<text x="8.4" y="29.5">B</text>
<text x="286.5" y="29.5">B</text>
<text x="8.4" y="42">C</text>
<text x="44" y="36.5">3</text>
<text x="46" y="36.1">D</text>
<text x="48.4" y="36.1">S</text>
<text x="48.6" y="40.6" transform="rotate(-90 48.6 40.6)">1</text>
<text x="49" y="37.4" transform="rotate(-90 49 37.4)">G</text>
<text x="51.6" y="36.5">2</text>
<text x="286.5" y="42">C</text>
<text x="8.4" y="54.5">D</text>
<text x="286.5" y="54.5">D</text>
<text x="8.4" y="67.1">E</text>
<text x="286.5" y="67.1">E</text>
<text x="109.9" y="74.3">2</text>
<text x="109.9" y="76.7">3</text>
<text x="113" y="74.9">VIN</text>
<text x="113" y="77.2">EN</text>
<text x="119.1" y="74.9">Boot</text>
<text x="120.6" y="77.2">SW</text>
<text x="123.4" y="74.3">1</text>
<text x="123.4" y="76.7">8</text>
<text x="8.4" y="79.6">F</text>
<text x="109.9" y="81.4">4</text>
<text x="109.9" y="79">6</text>
<text x="113" y="81.9">RT_CLK</text>
<text x="113" y="79.6">Comp</text>
<text x="118.4" y="83.3" transform="rotate(-90 118.4 83.3)">PWRPD</text>
<text x="119.8" y="81.9">GND</text>
<text x="120.6" y="79.6">FB</text>
<text x="123.4" y="79">5</text>
<text x="123.4" y="81.4">7</text>
<text x="286.5" y="79.6">F</text>
<text x="8.2" y="92.2">G</text>
<text x="286.3" y="92.2">G</text>
<text x="247.1" y="100.8">GND</text>
<text x="247.1" y="101.9">Out2</text>
<text x="252" y="101.9">Out5</text>
<text x="252" y="100.8">Rext</text>
<text x="8.4" y="104.7">H</text>
<text x="247.1" y="103.1">Out3</text>
<text x="253.4" y="103.1">Vs</text>
<text x="286.5" y="104.7">H</text>
<text x="8.6" y="117.2">I</text>
<text x="286.8" y="117.2">I</text>
<text x="8.5" y="129.8">J</text>
<text x="286.6" y="129.8">J</text>
<text x="51.1" y="137.9">3</text>
<text x="51.1" y="135.6">1</text>
<text x="57.5" y="137.9">4</text>
<text x="57.5" y="135.6">2</text>
<text x="8.4" y="142.3">K</text>
<text x="51.1" y="140.3">5</text>
<text x="51.1" y="142.6">7</text>
<text x="57.5" y="142.6">8</text>
<text x="57.5" y="140.3">6</text>
<text x="286.5" y="142.3">K</text>
<text x="51.1" y="145">9</text>
<text x="51.1" y="149.7">13</text>
<text x="51.1" y="147.3">11</text>
<text x="57.5" y="145">10</text>
<text x="57.5" y="149.7">14</text>
<text x="57.5" y="147.3">12</text>
<text x="8.4" y="154.9">L</text>
<text x="51.1" y="152">15</text>
<text x="51.1" y="154.4">17</text>
<text x="57.5" y="154.4">18</text>
<text x="57.5" y="152">16</text>
<text x="286.5" y="154.9">L</text>
<text x="51.1" y="156.7">19</text>
<text x="51.1" y="159.1">21</text>
<text x="51.1" y="161.4">23</text>
<text x="57.5" y="156.7">20</text>
<text x="57.5" y="159.1">22</text>
<text x="57.5" y="161.4">24</text>
<text x="8.2" y="167.4">M</text>
<text x="51.1" y="163.8">25</text>
<text x="51.1" y="166.2">27</text>
<text x="57.5" y="163.8">26</text>
<text x="57.5" y="166.2">28</text>
<text x="286.3" y="167.4">M</text>
<text x="51.1" y="168.5">29</text>
<text x="51.1" y="170.9">31</text>
<text x="51.1" y="173.2">33</text>
<text x="57.5" y="168.5">30</text>
<text x="57.5" y="170.9">32</text>
<text x="57.5" y="173.2">34</text>
<text x="8.4" y="180">N</text>
<text x="51.1" y="175.6">35</text>
<text x="51.1" y="177.9">37</text>
<text x="57.5" y="175.6">36</text>
<text x="57.5" y="177.9">38</text>
<text x="286.5" y="180">N</text>
<text x="51.1" y="180.3">39</text>
<text x="57.5" y="180.3">40</text>
<text x="8.2" y="192.5">O</text>
<text x="286.3" y="192.5">O</text>
<text x="15.9" y="201.5">0</text>
<text x="28.5" y="201.5">1</text>
<text x="41.1" y="201.5">2</text>
<text x="53.6" y="201.5">3</text>
<text x="66.1" y="201.5">4</text>
<text x="78.7" y="201.5">5</text>
<text x="91.2" y="201.5">6</text>
<text x="103.8" y="201.5">7</text>
<text x="116.2" y="201.5">8</text>
<text x="128.8" y="201.5">9</text>
<text x="141.1" y="201.5">10</text>
<text x="153.6" y="201.5">11</text>
<text x="166.2" y="201.5">12</text>
<text x="178.7" y="201.5">13</text>
<text x="191.2" y="201.5">14</text>
<text x="203.8" y="201.5">15</text>
<text x="216.3" y="201.5">16</text>
<text x="228.9" y="201.5">17</text>
<text x="241.4" y="201.5">18</text>
<text x="253.9" y="201.5">19</text>
<text x="266.5" y="201.5">20</text>
<text x="279.1" y="201.5">21</text>
</g>
</svg>
